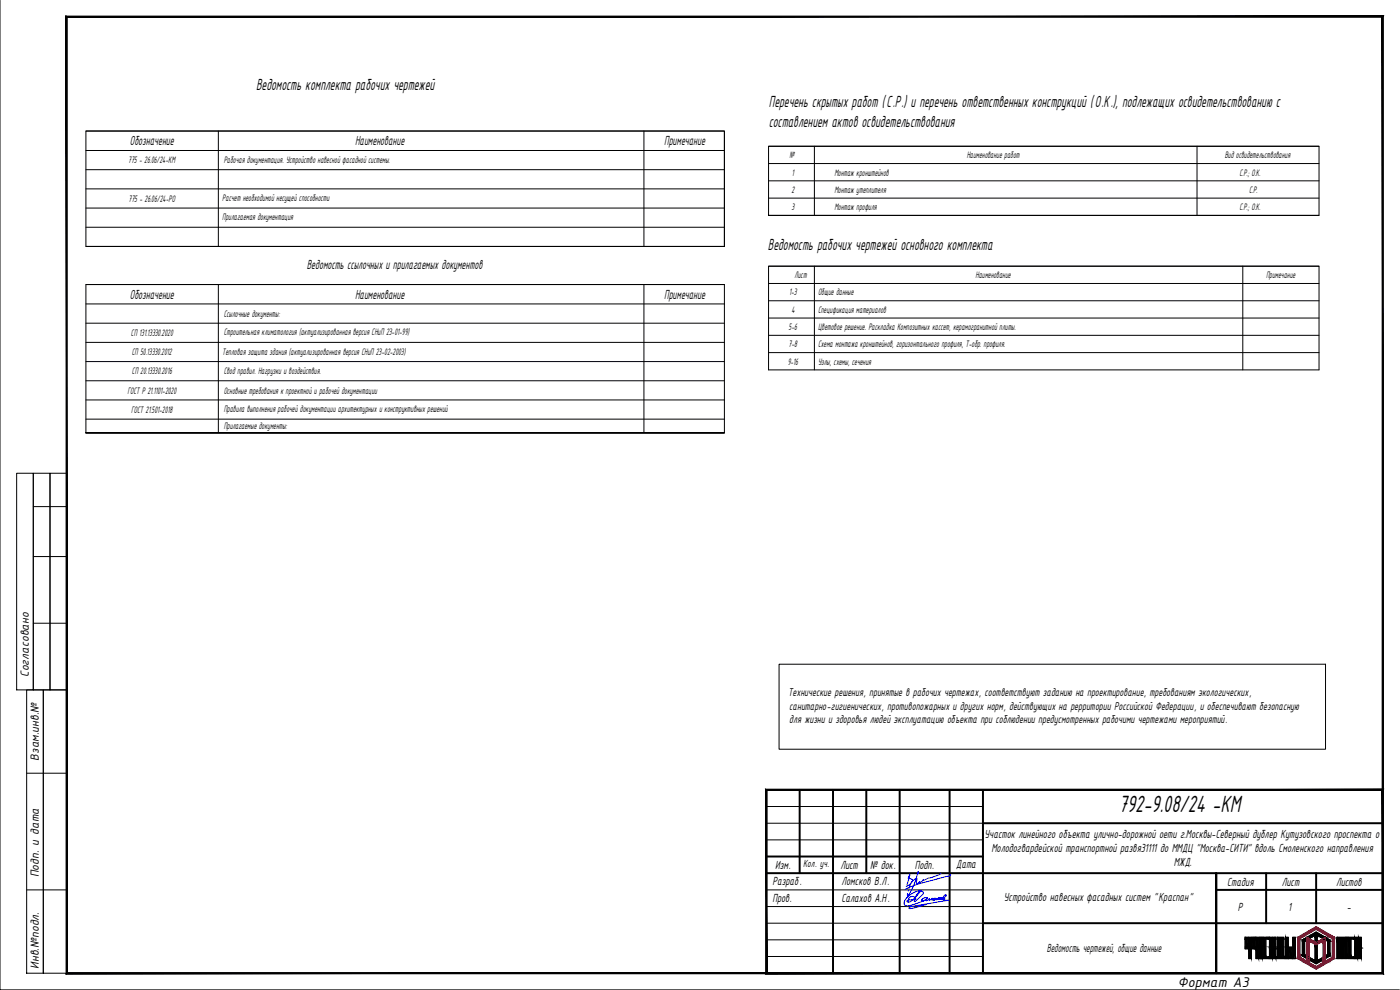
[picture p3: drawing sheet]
<svg xmlns="http://www.w3.org/2000/svg" width="420mm" height="297mm" viewBox="0 0 420 297" stroke-linecap="round" stroke-linejoin="round" font-family="sans-serif">
<g fill="none" stroke="#000" stroke-width=".3">
<path d="M0 .1v296.9h420M25.8 39.3h191.6v34.6M25.8 39.3h191.6v34.6h-191.6zM65.5 39.3v34.6M193.3 39.3v34.6M25.8 45.2h191.6M25.8 50.9h191.6M25.8 56.7h191.6M230.7 43.9h165.2v20.7h-165.2zM230.7 49.1h165.2M230.7 54.3h165.2M230.7 59.4h165.2"/>
<path d="M230.7 43.9h165.2M244.4 43.9v20.7M359.2 43.9v20.7M25.8 62.4h191.6M25.8 68.2h191.6M25.8 73.9h191.6M230.7 79.9h165.2v31.1h-165.2zM230.7 79.9h165.2M230.7 64.6h165.2M244.4 79.9v31.1M373 79.9v31.1M25.8 85.4h191.6v44.5h-191.6z"/>
<path d="M25.8 85.4h191.6M25.8 91.2h191.6M25.8 97h191.6M65.5 85.4v44.5M193.3 85.4v44.5M230.7 85.1h165.2M230.7 90.2h165.2M230.7 95.4h165.2M25.8 102.7h191.6M25.8 108.5h191.6M25.8 114.2h191.6M230.7 100.6h165.2"/>
<path d="M230.7 105.8h165.2M25.8 120h191.6M25.8 125.8h191.6M25.8 129.9h191.6M217.4 129.9h-191.6h191.6M5 142h5v65h-5zM10 142h5v65h-5zM10 152h10M15 142h5v65h-5zM10 167h10M10 187h10M233.8 199.3h164v25.5h-164z"/>
<path d="M8 207h5v85h-5zM13 207h7v85h-7zM8 232h12M230 252h65M230 247h65M230 242h65M8 267h12M230 267h65M230 272h65M230 277h65M230 282h65M230 287h65"/>
<path d="M373.7 281.2h3v3.5h-1.1v2.9h-.8v-2.9h-1.1zM374.5 281.7h.3v2.5h-.3zM375.6 281.7h.2v2.5h-.2zM376.9 281.2h1.9v6.4h-.8v-2.9h-.3v2.9h-.8zM377.7 281.7h.3v2.5h-.3zM379.1 281.2h1.6v.5h-.8v5.4h.8v.5h-1.6zM381 281.2h1.9v6.4h-.8v-2.9h-.3v2.9h-.8zM381.8 281.7h.3v2.5h-.3zM383.4 281.2h1.9v5.9h.3v.5h-2.5v-.5h.3zM384.2 281.7h.3v5.4h-.3zM385.8 281.2h.8v3h1.1v3.4h-1.9zM386.6 284.7h.3v2.4h-.3z"/>
<path d="M388 281.2h.8v6.4h-.8zM392.2 287.6l-1.4-.8v-4.8l4.2-2.4 4.1 2.4v4.8l-1.3 .8M392.2 282l-.7 .4v4l.7 .4M392.9 288l2.1 1.2 2.1-1.2M392.9 281.6l1.8-1v2M394.7 283.3v4.9l-1.8-1M395.3 283.3v4.9l1.8-1M397 281.6l-1.7-1v2M397.8 282l.6 .4v4l-.6 .4M401.2 281.2h3.1v6.4h-.8v-5.9h-.3v5.9h-.9v-5.9h-.2v5.9h-.9zM404.6 281.2h1.7v.5h-.9v5.4h.9v.5h-1.7zM406.6 281.2h.8v3h.3v-3h.9v3.1l-.3 .1 .3 .2v3h-.9v-2.9h-.3v2.9h-.8z"/>
</g>
<g fill="#000" stroke="#000" stroke-width=".3">
<path d="M393.3 280.6l1.7-1 1.7 1zM378 287.6h.8zM391.5 287.2h.7v.4zM391.5 281.6l.7-.4v.4zM392.2 281.2l.7 .4zM392.2 281.2h1.4l-.7 .4zM392.9 287.2l.7 .4h-.7zM393.3 288.2h3.4l-1.7 1zM394.7 283.3l.3 .2h-.3zM395 283.5l.3-.2v.2zM396.4 281.2h1.3zM397.7 281.2l1.4 .8h-1.4z"/>
<path d="M397.8 286.8h1.3z"/>
<path d="M229.8 236.8l.4 .4 185-.4zM230.2 237.2l185-.4-.4 .4zM415.2 236.8l-.4 .4 .4 55zM414.8 237.2l.4 55-.4-.4zM229.8 292.2h185.4l-.4-.4zM230.2 291.8h184.6l-185 .4zM229.8 236.8v55.4l.4-.4zM229.8 236.8l.4 .4v54.6z"/>
<path d="M20.2 291.8l-.4 .4 395-.4zM19.8 292.2l395-.4 .4 .4zM414.8 5.2v286.6l.4 .4zM414.8 5.2l.4-.4v287.4zM20.2 5.2h394.6l.4-.4zM19.8 4.8h395.4l-395 .4zM19.8 4.8l.4 287v-286.6zM19.8 4.8l.4 287-.4 .4z"/>
<path d="M373.7 281.7l.8 2.5v-2.5zM373.7 281.7l.8 2.5h-.8z"/>
<path d="M374.8 281.7l.8 2.5v-2.5zM374.8 281.7l.8 2.5h-.8z"/>
<path d="M374.8 284.7l.8 2.9v-2.9zM374.8 284.7l.8 2.9h-.8z"/>
<path d="M373.7 281.2l3 .5v-.5zM373.7 281.2l3 .5h-3z"/>
<path d="M375.8 281.7l.9 2.5v-2.5zM375.8 281.7l.9 2.5h-.9z"/>
<path d="M373.7 284.2l3 .5v-.5zM373.7 284.2l3 .5h-3z"/>
<path d="M376.9 281.7l.8 2.5v-2.5zM376.9 281.7l.8 2.5h-.8z"/>
<path d="M376.9 284.7l.8 2.9v-2.9zM376.9 284.7l.8 2.9h-.8z"/>
<path d="M376.9 281.2l1.9 .5v-.5zM376.9 281.2l1.9 .5h-1.9z"/>
<path d="M378 281.7l.8 2.5v-2.5zM378 281.7l.8 2.5h-.8z"/>
<path d="M376.9 284.2l1.9 .5v-.5zM376.9 284.2l1.9 .5h-1.9z"/>
<path d="M378 284.7l.8 2.9v-2.9zM378 284.7l.8 2.9h-.8z"/>
<path d="M379.1 281.7l.8 5.4v-5.4zM379.1 281.7l.8 5.4h-.8z"/>
<path d="M379.1 281.2l1.6 .5v-.5zM379.1 281.2l1.6 .5h-1.6z"/>
<path d="M379.1 287.1l1.6 .5v-.5zM379.1 287.1l1.6 .5h-1.6z"/>
<path d="M381 281.7l.8 2.5v-2.5zM381 281.7l.8 2.5h-.8z"/>
<path d="M381 284.7l.8 2.9v-2.9zM381 284.7l.8 2.9h-.8z"/>
<path d="M381 281.2l1.9 .5v-.5zM381 281.2l1.9 .5h-1.9z"/>
<path d="M382.1 281.7l.8 2.5v-2.5zM382.1 281.7l.8 2.5h-.8z"/>
<path d="M381 284.2l1.9 .5v-.5zM381 284.2l1.9 .5h-1.9z"/>
<path d="M382.1 284.7l.8 2.9v-2.9zM382.1 284.7l.8 2.9h-.8z"/>
<path d="M383.4 281.7l.8 5.4v-5.4zM383.4 281.7l.8 5.4h-.8z"/>
<path d="M383.4 281.2l1.9 .5v-.5zM383.4 281.2l1.9 .5h-1.9z"/>
<path d="M384.5 281.7l.8 5.4v-5.4zM384.5 281.7l.8 5.4h-.8z"/>
<path d="M383.1 287.1l2.5 .5v-.5zM383.1 287.1l2.5 .5h-2.5z"/>
<path d="M385.8 281.2l.8 3v-3zM385.8 281.2l.8 3h-.8z"/>
<path d="M385.8 284.7l.8 2.4v-2.4zM385.8 284.7l.8 2.4h-.8z"/>
<path d="M385.8 284.2l1.9 .5v-.5zM385.8 284.2l1.9 .5h-1.9z"/>
<path d="M386.9 284.7l.8 2.4v-2.4zM386.9 284.7l.8 2.4h-.8z"/>
<path d="M385.8 287.1l1.9 .5v-.5zM385.8 287.1l1.9 .5h-1.9z"/>
<path d="M388 281.2l.8 6.4v-6.4zM388 281.2l.8 6.4h-.8z"/>
<path d="M390.8 282.4l.7 4v-4zM390.8 282.4l.7 4h-.7z"/>
<path d="M390.8 286.4l1.4 .4-.7-.4zM390.8 286.4l1.4 .4h-1.4z"/>
<path d="M391.5 281.6l.7 .4v-.4zM390.8 282l.7-.4 .7 .4z"/>
<path d="M390.8 282l.7 .4 .7-.4zM390.8 282l.7 .4h-.7z"/>
<path d="M390.8 286.8l1.4 .4v-.4zM390.8 286.8l1.4 .4h-.7z"/>
<path d="M392.9 287.6l1.4 .4-.7-.4zM392.9 287.6l1.4 .4h-1.4z"/>
<path d="M392.9 288l1.8 .2-.4-.2zM392.9 288l1.8 .2h-1.4z"/>
<path d="M393.3 280.6l.3 .6 1.1-.6zM392.2 281.2l1.1-.6 .3 .6z"/>
<path d="M394.7 282.6h.6zM394.7 282.6h.6z"/>
<path d="M394.7 280.6l.6 .6v-.6zM394.7 280.6l.6 .6h-.6z"/>
<path d="M394.7 281.2l.6 1.4v-1.4zM394.7 281.2l.6 1.4h-.6zM394.7 282.6l.3 .2 .3-.2z"/>
<path d="M394.7 283.5l.6 4.5v-4.5zM394.7 283.5l.6 4.5h-.6z"/>
<path d="M394.7 288l.6 .2v-.2zM394.7 288l.6 .2h-.6z"/>
<path d="M396.4 281.2h1.3zM396.4 281.2h1.3l-.7 .4z"/>
<path d="M395.3 280.6l2.4 .6-1-.6zM395.3 280.6l2.4 .6h-1.3z"/>
<path d="M397.1 287.2v.8zM395.7 288l1.4-.8v.8z"/>
<path d="M395.7 288l1 .2 .4-.2zM395.3 288.2l.4-.2 1 .2z"/>
<path d="M397.7 286.8h1.4zM397.7 286.8h1.4l-1.3 .8z"/>
<path d="M397.7 282h1.4zM397.7 282h1.4z"/>
<path d="M397.8 282l1.3 .4v-.4zM397.8 282l1.3 .4h-.7z"/>
<path d="M398.4 282.4l.7 4v-4zM398.4 282.4l.7 4h-.7z"/>
<path d="M398.4 286.4l.7 .4v-.4zM397.8 286.8l.6-.4 .7 .4z"/>
<path d="M401.2 281.7l.9 5.9v-5.9zM401.2 281.7l.9 5.9h-.9z"/>
<path d="M402.3 281.7l.9 5.9v-5.9zM402.3 281.7l.9 5.9h-.9z"/>
<path d="M401.2 281.2l3.1 .5v-.5zM401.2 281.2l3.1 .5h-3.1z"/>
<path d="M403.5 281.7l.8 5.9v-5.9zM403.5 281.7l.8 5.9h-.8z"/>
<path d="M404.6 281.7l.8 5.4v-5.4zM404.6 281.7l.8 5.4h-.8z"/>
<path d="M404.6 281.2l1.7 .5v-.5zM404.6 281.2l1.7 .5h-1.7z"/>
<path d="M404.6 287.1l1.7 .5v-.5zM404.6 287.1l1.7 .5h-1.7z"/>
<path d="M406.6 281.2l.8 3v-3zM406.6 281.2l.8 3h-.8z"/>
<path d="M406.6 284.7l.8 2.9v-2.9zM406.6 284.7l.8 2.9h-.8z"/>
<path d="M406.6 284.4l2 .2zM406.6 284.4l2 .2z"/>
<path d="M407.7 281.2l.9 3v-3zM407.7 281.2l.9 3h-.9z"/>
<path d="M406.6 284.2l2 .1zM406.6 284.2l2 .1z"/>
<path d="M406.6 284.3h2zM406.6 284.3l1.7 .1z"/>
<path d="M406.6 284.6l2 .1zM406.6 284.6l2 .1z"/>
<path d="M407.7 284.7l.9 2.9v-2.9zM407.7 284.7l.9 2.9h-.9z"/>
</g>
<g fill="none" stroke="#000" stroke-width=".59">
<path d="M230 237h185v55h-185zM240 237v25M250 237v55M260 237v25M270 237v55M285 237v55M295 237v55M230 257h65M295 247h120M230 262h185M295 277h120M365 267h50"/>
<path d="M380 262v15M395 262v15M365 292v-30v30"/>
</g>
<g fill="#dd0037" stroke="#dd0037" stroke-width=".3">
<path d="M393.6 278.8l1.4-.8 1.4 .8z"/>
<path d="M393.7 282.8h2.6l-1.3 .7z"/>
<path d="M393.6 290h2.8l-1.4 .8z"/>
<path d="M395 278.8l5.5 2.4-4.1-2.4zM395 278.8l5.5 2.4h-1.4z"/>
<path d="M390.8 281.2l4.2-2.4h-1.4zM389.4 281.2l4.2-2.4-2.8 2.4z"/>
<path d="M399.1 281.2l1.4 .4v-.4zM399.1 281.2l1.4 .4h-.7z"/>
<path d="M389.4 281.2l.7 .4 .7-.4zM389.4 281.2l.7 .4h-.7z"/>
<path d="M397.7 281.2v1.2zM395.7 282.4l2-1.2v1.2z"/>
<path d="M392.2 281.2l2.1 1.2zM392.2 281.2l2.1 1.2h-2.1z"/>
<path d="M395.7 282.4l.6 .4 .8-.4zM395 282.8l.7-.4 .6 .4z"/>
<path d="M392.9 282.4l2.1 .4-.7-.4zM392.9 282.4l2.1 .4h-1.3z"/>
<path d="M399.8 281.6l.7 5.6v-5.6zM399.8 281.6l.7 5.6h-.7z"/>
<path d="M389.4 281.6l.7 5.6v-5.6zM389.4 281.6l.7 5.6h-.7z"/>
<path d="M399.8 287.2l.7 .4v-.4zM399.1 287.6l.7-.4 .7 .4z"/>
<path d="M397.1 282.4l.7 5.2-.1-5.2zM397.1 282.4l.7 5.2h-.7z"/>
<path d="M392.2 282.4l.7 5.2v-5.2zM392.2 282.4l.7 5.2h-.7z"/>
<path d="M389.4 287.2l1.4 .4-.7-.4zM389.4 287.2l1.4 .4h-1.4z"/>
<path d="M399.1 287.6v.8l1.4-.8zM397.8 288.4l1.3-.8v.8z"/>
<path d="M397.1 287.6l.7 .8v-.8zM397.1 287.6l.7 .8h-.7z"/>
<path d="M392.2 287.6l.7 .8v-.8zM392.2 287.6l.7 .8h-.7z"/>
<path d="M389.4 287.6l2.8 .8-1.4-.8zM389.4 287.6l2.8 .8h-1.4z"/>
<path d="M390.8 288.4l2.1 .4v-.4zM390.8 288.4l2.1 .4h-1.4z"/>
<path d="M397.1 288.4l1.3 .4 .7-.4zM397.1 288.4l1.3 .4h-1.3z"/>
<path d="M397.1 288.8l-.7 1.2 2-1.2zM395 290l2.1-1.2-.7 1.2z"/>
<path d="M391.5 288.8l3.5 1.2-2.1-1.2zM391.5 288.8l3.5 1.2h-1.4z"/>
</g>
<path d="M389.4 281.2l5.6-3.2 5.5 3.2v6.4l-5.5 3.2-5.6-3.2zM390.1 281.6l4.9-2.8 4.8 2.8v5.6l-2 1.2-.1-7.2-2.7 1.6-2.8-1.6v7.2l-2.1-1.2zM392.9 282.4l2.1 1.1 2.1-1.1v6.4l-2.1 1.2-2.1-1.2z" fill="none" stroke="#dd0037" stroke-width=".3"/>
<g fill="none" stroke="#00f" stroke-width=".3">
<path d="M272.2 265.5l.8-3.2-.1 .2 .2 .1-.5 .8 .3 .2a.72 .72 0 0 1 1 .4 .72 .72 0 0 1-.5 1l-.7 .6-.7 .3M272.5 270.5v-.4l-.3 .4 .4 .2 1.2-.6 2.4-2.8v.2l-1.6 2-.2 .9h.4l2.1-2 .2-.4-.1-.4-1.3-.3-1.5 .5-2 1.5-.8 1.3-.1 .6 .3 .4 1 .2 3-.9 2.3-1 .4-.5-.5-.1-1.1 .5-.2 .5h.7l1-.9-.3 .7 .1 .2 .9-.7-.1 .5 .9-.6-.1 .5 .6-.4-.1 .5 .7-.4-.4-.2-.3 .6 .8-.6v.5l.8-.6h.2l-.5 .5 .6-.5-.3 .4 .6-.3v.4l.5-.4v-.2h-.3l-.2 .4 1.6-.8 .1-.4h-.3l-.4 .4-.4 .9h.5v-.4l-.4 .2 .1 .4 1.7 .1-11.2 1.9-.8 .5h1.2l3.9-1M272.6 267.2v.2M272.8 266.7l-.1 .1M273 265.8l-.2 .7M273.1 265.6v.1M275 269.7l-1.9 .3-.3-.2v-.3l.7-.5 .8 .1 .4 .4-.3 .6M275.4 261.9l.2-.4-.1 .5M275.4 262l-1.4 4.1a5 5 0 0 1-1.6 2.6v-.6M275.5 262v.1M276.8 264.9l-2.4 .7-2.8 1.3M277.6 264.7l-.7 .2"/>
<path d="M278.3 264.5l-.6 .2M280.5 264l-2.1 .5M281.1 263.8l-.5 .1M281.4 263.7l-.3 .1M282.5 262.1l-5 1.9h-.5l-.7 .7h-.2l-.1-.2a.56 .56 0 0 1-.4 .5 .56 .56 0 0 1-.6-.2l.1-1.3-1.3 1-.6 1M285.1 262.4l.2 .2-.3 .2-3.5 .9"/>
</g>
<text font-size="7.8" x="335.8" y="243.7">792-9.08/24 -КМ</text>
<g font-size="5.3">
<text x="76.9" y="26.9">Ведомость комплекта рабочих чертежей</text>
<text x="230.8" y="32.2">Перечень скрытых работ (С.Р.) и перечень ответственных конструкций (О.К.), подлежащих освидетельствованию с</text>
<text x="230.7" y="38">составлением актов освидетельствования</text>
<text x="230.5" y="74.9">Ведомость рабочих чертежей основного комплекта</text>
</g>
<text font-size="4.7" x="353.5" y="296">Формат А3</text>
<g font-size="4.3">
<text x="39" y="43.6">Обозначение</text>
<text x="106.6" y="43.6">Наименование</text>
<text x="199.3" y="43.6">Примечание</text>
<text x="92.1" y="80.6">Ведомость ссылочных и прилагаемых документов</text>
<text x="39" y="89.7">Обозначение</text>
<text x="106.6" y="89.7">Наименование</text>
<text x="199.3" y="89.7">Примечание</text>
</g>
<g font-size="3.9">
<text x="8.7" y="203.2" transform="rotate(-90 8.7 203.2)">Согласовано</text>
<text x="11.7" y="228.2" transform="rotate(-90 11.7 228.2)">Взам.инв.№</text>
<text x="295.5" y="251.4">Участок линейного объекта улично-дорожной оети г.Москвы-Северный дублер Кутузовского проспекта о</text>
<text x="297.5" y="255.6">Молодогвардейской транспортной развя31111 до ММДЦ &quot;Москва-СИТИ&quot; вдоль Смоленского направления</text>
<text x="11.7" y="263.2" transform="rotate(-90 11.7 263.2)">Подп. и дата</text>
<text x="232.6" y="260.7">Изм.</text>
<text x="252.2" y="260.7">Лист</text>
<text x="261.2" y="260.7">№ док.</text>
<text x="274.6" y="260.7">Подп.</text>
<text x="286.9" y="260.5">Дата</text>
<text x="352.2" y="259.7">МЖД.</text>
<text x="231.8" y="265.6">Разраб.</text>
<text x="252.5" y="265.6">Ломсков В.Л.</text>
<text x="368.3" y="265.7">Стадия</text>
<text x="384.7" y="265.7">Лист</text>
<text x="401" y="265.7">Листов</text>
<text x="231.8" y="270.6">Пров.</text>
<text x="252.5" y="270.6">Салахов А.Н.</text>
<text x="301.3" y="270.2">Устройство навесных фасадных систем &quot;Краспан&quot;</text>
<text x="371.5" y="273.2">Р</text>
<text x="386.6" y="273.2">1</text>
<text x="404.2" y="273.2">-</text>
<text x="314.2" y="285.7">Ведомость чертежей, общие данные</text>
<text x="11.7" y="290.7" transform="rotate(-90 11.7 290.7)">Инв.№подл.</text>
</g>
<g font-size="3.7">
<text x="236.5" y="208.9">Технические решения, принятые в рабочих чертежах, соответствуют заданию на проектирование, требованиям экологических,</text>
<text x="236.9" y="212.9">санитарно-гигиенических, противопожарных и других норм, действующих на рерритории Российской Федерации, и обеспечивают безопасную</text>
<text x="236.9" y="216.9">для жизни и здоровья людей эксплуатацию объекта при соблюдении предусмотренных рабочими чертежами мероприятий.</text>
</g>
<text font-size="3.4" x="241" y="260.3">Кол. уч.</text>
<g font-size="3.1">
<text x="237" y="47.5">№</text>
<text x="290.1" y="47.5">Наименование работ</text>
<text x="367.6" y="47.5">Вид освидетельствования</text>
<text x="38.5" y="49">775 - 26.06/24-КМ</text>
<text x="67.1" y="48.8">Рабочая документация. Устройство навесной фасадной системы.</text>
<text x="237.6" y="52.7">1</text>
<text x="250.4" y="52.7">Монтаж кронштейнов</text>
<text x="372" y="52.7">С.Р.; О.К.</text>
<text x="237.5" y="57.9">2</text>
<text x="250.4" y="57.9">Монтаж утеплителя</text>
<text x="374.9" y="57.9">С.Р.</text>
<text x="38.6" y="60.5">775 - 26.06/24-РО</text>
<text x="66.7" y="60.4">Расчет необходимой несущей способности</text>
<text x="237.5" y="63">3</text>
<text x="250.4" y="63">Монтаж профиля</text>
<text x="372" y="63">С.Р.; О.К.</text>
<text x="66.7" y="66.1">Прилагаемая документация</text>
<text x="238.5" y="83.5">Лист</text>
<text x="292.8" y="83.5">Наименование</text>
<text x="380" y="83.5">Примечание</text>
<text x="236.8" y="88.7">1-3</text>
<text x="245.5" y="88.7">Общие данные</text>
<text x="67.1" y="95.1">Ссылочные документы:</text>
<text x="237.6" y="93.8">4</text>
<text x="245.5" y="93.8">Спецификация материалов</text>
<text x="39.3" y="100.8">СП 131.13330.2020</text>
<text x="67.1" y="100.6">Строительная климатология (актуализированная версия СНиП 23-01-99)</text>
<text x="236.7" y="99">5-6</text>
<text x="245.5" y="99">Цветовое решение. Раскладка Композитных кассет, керамогранитной плиты.</text>
<text x="39.5" y="106.6">СП 50.13330.2012</text>
<text x="66.7" y="106.4">Тепловая защита здания (актуализированная версия СНиП 23-02-2003)</text>
<text x="236.7" y="104.2">7-8</text>
<text x="245.5" y="104.2">Схема монтажа кронштейнов, горизонтального профиля, Т-обр. профиля.</text>
<text x="39.6" y="112.4">СП 20.13330.2016</text>
<text x="67.1" y="112.4">Свод правил. Нагрузки и воздействия.</text>
<text x="236.4" y="109.4">9-16</text>
<text x="245.5" y="109.4">Узлы, схемы, сечения</text>
<text x="38.3" y="118.1">ГОСТ Р 21.1101-2020</text>
<text x="67.1" y="118.1">Основные требования к проектной и рабочей документации</text>
<text x="39.4" y="123.9">ГОСТ 21.501-2018</text>
<text x="67.1" y="123.5">Правила выполнения рабочей документации архитектурных и конструктивных решений</text>
<text x="67.1" y="128.7">Прилагаемые документы:</text>
</g>
</svg>
